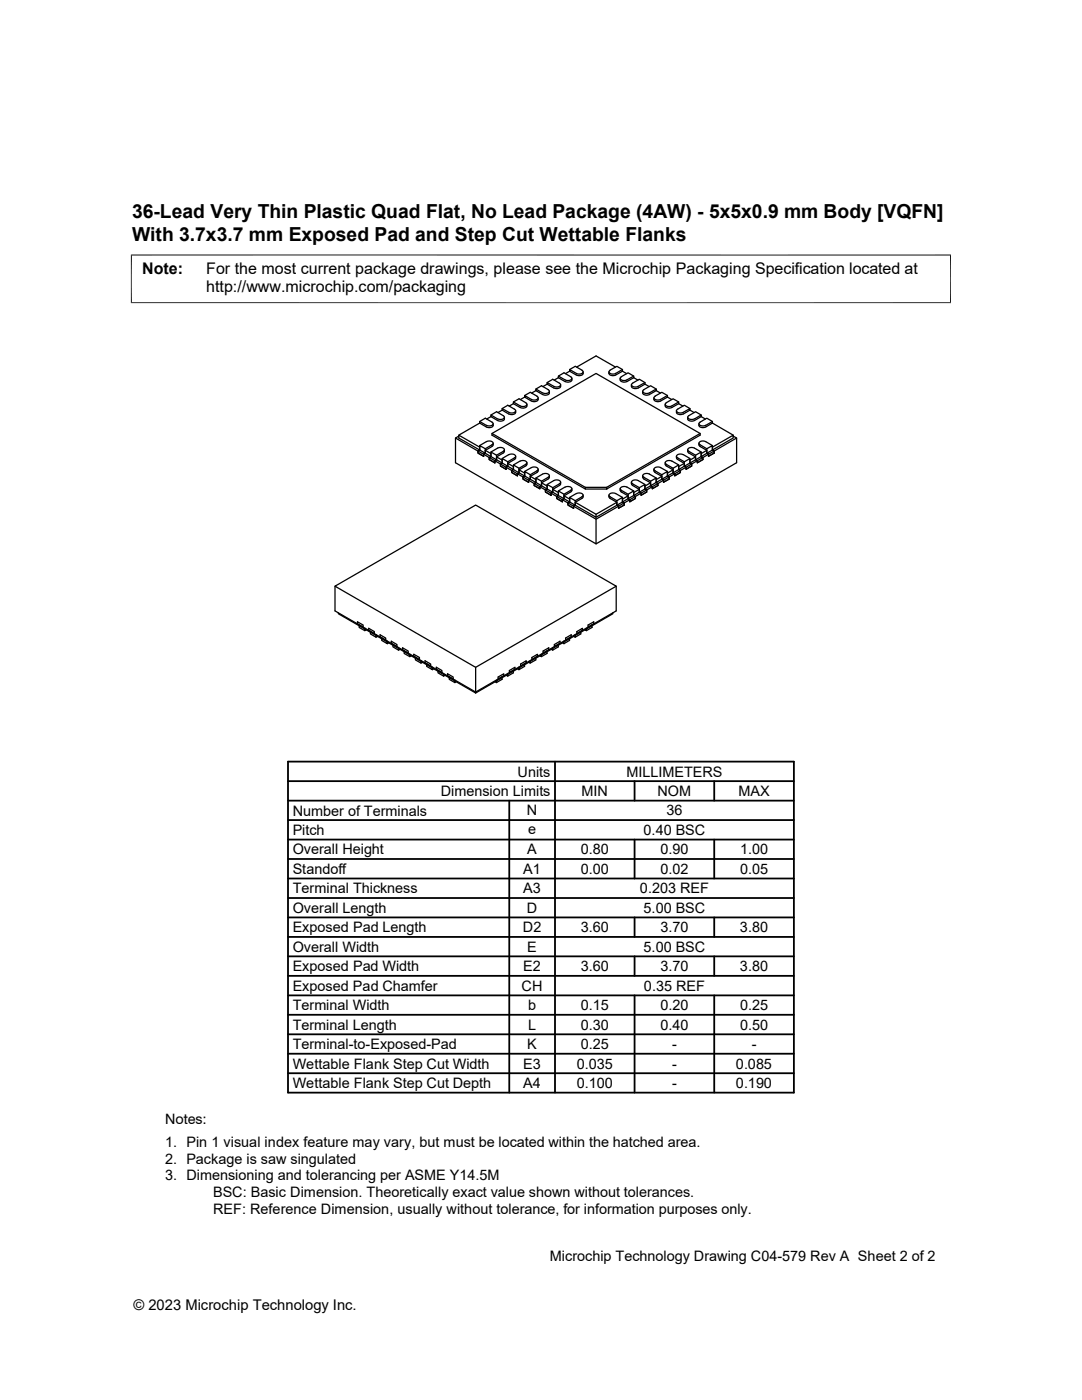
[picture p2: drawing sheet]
<svg xmlns="http://www.w3.org/2000/svg" width="216mm" height="279mm" viewBox="0 0 216 279" stroke-linecap="round" stroke-linejoin="round" font-family="sans-serif">
<g fill="none" stroke="#000" stroke-width=".25">
<path d="M104.7 78.9l1.1-.6 1.3 .8a.45 .45 0 0 1 .2 .6 .45 .45 0 0 1-.6 .1l-.7-.1M104.7 79.2l1.3 .8M104.7 79.2v-.3l1.3 .8M104.7 79.2l-.9 .5M106.9 77.6l1.2-.6 1.3 .8a.45 .45 0 0 1 .1 .6 .45 .45 0 0 1-.6 .1l-.6-.1M106.9 78l1.4 .7M106.9 78v-.4l1.4 .8M106.9 78l-.8 .4M107.4 79.4a.8 .8 0 0 1-.5 .8 .8 .8 0 0 1-.9-.2M109.2 76.7l1.3 .7M109.2 76.3l1.1-.6 1.3 .8a.45 .45 0 0 1 .2 .6 .45 .45 0 0 1-.6 .1l-.7-.1M109.2 76.7v-.4l1.3 .8"/>
<path d="M109.2 76.7l-.9 .5M109.6 78.1a.8 .8 0 0 1-.4 .8 .8 .8 0 0 1-.9-.2M111.4 75.4l1.4 .8M111.4 75.4v-.3l1.1-.7 1.4 .8a.45 .45 0 0 1 .1 .6 .45 .45 0 0 1-.6 .1l-.6-.1M111.4 75.1l1.4 .7M111.4 75.4l-.8 .5M111.9 76.8a.8 .8 0 0 1-.5 .8 .8 .8 0 0 1-.9-.2M113.7 74.1l1.3 .7M113.7 73.7l1.1-.6 1.3 .8a.45 .45 0 0 1 .2 .6 .45 .45 0 0 1-.6 .2l-.7-.2M113.7 74.1v-.4l1.3 .8M113.7 74.1l-.9 .5M114.1 75.5a.8 .8 0 0 1-.4 .8 .8 .8 0 0 1-.9-.2"/>
<path d="M116.4 74.2a.8 .8 0 0 1-.5 .8 .8 .8 0 0 1-.9-.2M121.7 73.9l1.4-.8 1.1 .6v.4M122.8 73.3l-3.9-2.3-3.8 2.3M123.7 75.5a.82 .82 0 0 0 .5 .8 .82 .82 0 0 0 .9-.2M124 75.2l1.3-.8 1.1 .7v.3M124.2 74.1l-1.3 .7a.82 .82 0 0 1-.9 .2 .82 .82 0 0 1-.5-.8M124.2 73.7l-1.3 .8a.77 .77 0 0 1-1.3-.4l.2-.2M124.2 74.1l.9 .5M126 76.8a.82 .82 0 0 0 .5 .7 .82 .82 0 0 0 .8-.1M126.2 76.5l1.4-.8 1.1 .6v.4M126.4 75.4l-1.3 .8M126.4 75.1l-1.3 .7a.77 .77 0 0 1-1.3-.4l.2-.2"/>
<path d="M126.4 75.4l.9 .5M128.2 78.1v.3M128.5 77.8a.45 .45 0 0 0-.2 .6 .45 .45 0 0 0 .6 .1l.7-.1 1.3-.8v.4M128.7 76.7l-1.4 .7M128.7 76.3l-1.4 .8a.77 .77 0 0 1-1.3-.5l.2-.1M128.7 76.7l.8 .5M130.5 79.4v.3M130.7 79.1l1.4-.8 1.1 .6v.3M130.9 78l-1.3 .7a.97 .97 0 0 1-1.4-.3M130.9 77.6l-1.1-.6-1.3 .8M130.9 78l.9 .4M133.2 79.2l-1.4 .8a.97 .97 0 0 1-1.3-.3"/>
<path d="M133.2 78.9l-1.4 .8a.77 .77 0 0 1-1.3-.5l.2-.1M133.2 79.2l.8 .5M90.9 87.4l4.5 2.6v.4l1.1 .7M91.5 87l-.6 .4v5l28 16.1v-4.9M91.5 86.8l4.2 2.4v.6l-.3 .2v.4l1.1 .7M95.7 84.4l1.3 .8M95.7 84.4v-.3l1.1-.6 1.4 .7a.45 .45 0 0 1 .1 .6 .45 .45 0 0 1-.6 .2l-.6-.1M95.7 84.1l1.3 .8M95.7 84.4l-4.2 2.4v.6l4.2 2.4-.3 .2 1.1 .7M96.5 90.7v.4M96.5 90.7l.3-.2-1.1-.7v-.9l1.1 .7v.9l1.2 .6v-.9l1.1 .6v1l1.1 .6-.3 .2 1.1 .7M96.5 90.7l1.1 .6v.4l1.1 .7"/>
<path d="M96.8 89.9v.6l-.3 .2v.4M96.8 89.9l1.2 .6v.6l-.4 .2v.4l1.1 .7M97 88.1l-1.3 .8M97.1 88.1a.77 .77 0 0 1 1.3 .5l-1.6 1M97.6 91.3l.4-.2 1.1 .7-.4 .1zM98 83.1l1.3 .8M98 83.1v-.3l1.1-.6 1.3 .8a.45 .45 0 0 1 .1 .6 .45 .45 0 0 1-.6 .1l-.6-.1M98 82.8l1.3 .8M98 83.1l-.9 .5M98.2 86.5l20.7-12 20.8 12v.3l-18.6 10.8h-4.3l-18.6-10.8zM98.2 86.5l18.6 10.8v.3M98.4 88.5l-.1 .5-1.5 .9"/>
<path d="M98.4 84.6a.8 .8 0 0 1-.4 .7 .8 .8 0 0 1-.9-.1M98.7 92.4v-.5l1.2 .7v.4l1.1 .7M99.1 91.2v.6l-.4 .1v.5M99.1 91.2l1.1 .6v.6l-.3 .2v.4l1.1 .7M99.3 89.4l-1.3 .8M99.3 89.4a.77 .77 0 0 1 1.3 .5l-.2 .2M100.2 81.9l1.3 .7M100.2 81.9v-.4l1.1-.6 1.4 .8a.45 .45 0 0 1 .1 .6 .45 .45 0 0 1-.6 .1l-.6-.1M100.2 81.5l1.3 .8M100.2 81.9l-.8 .4M100.4 90.1l-1.3 .7M100.6 83.3a.8 .8 0 0 1-.4 .7 .8 .8 0 0 1-.9-.1"/>
<path d="M100.6 89.7l-.1 .6-1.4 .9M101 93.3v.4M101 93.3l.3-.3-1.1-.6v-.9l1.1 .7v.8l1.1 .7-.3 .2 1.1 .7M101 93.3l1.1 .6v.4l1.1 .7M101.3 92.5v.5l-.3 .3v.4M101.3 92.5l1.1 .6v.6l-.3 .2v.4l1.1 .7M101.5 90.7l-1.3 .8M101.6 90.7a.77 .77 0 0 1 1.2 .5l-1.5 1M102.4 80.6l1.4 .7M102.4 80.6v-.4l1.2-.6 1.3 .8a.45 .45 0 0 1 .1 .6 .45 .45 0 0 1-.6 .1l-.6-.1M102.4 80.2l1.4 .8M102.4 80.6l-.8 .4"/>
<path d="M102.9 91.1l-.1 .5-1.5 .9M102.9 82a.8 .8 0 0 1-.5 .7 .8 .8 0 0 1-.8-.1M103.2 94.6v.4M103.2 94.6l.4-.2-1.2-.7v-.9l1.2 .7v.9l1.1 .6-.3 .2 1.1 .6M103.2 94.6l1.2 .6v.4l1.1 .6M103.6 93.8v.6l-.4 .2v.4M103.6 93.8l1.1 .6v.6l-.3 .2v.4l1.1 .6M103.8 92l-1.4 .8M103.8 92a.77 .77 0 0 1 1.3 .5l-1.5 1M105.1 92.4l-.1 .5-1.4 .9M105.1 80.7a.8 .8 0 0 1-.4 .7 .8 .8 0 0 1-.9-.1M105.5 95.8v.4"/>
<path d="M105.5 95.8l.3-.1-1.1-.7v-.9l1.1 .6v1l1.1 .6v-.9l1.2 .6v.9l1.1 .7v-.9l1.1 .6v.9l1.1 .7v-.9l1.1 .6v.9l1.2 .7v-.9l1.1 .6v.9l4.1 2.4v-.6l-4.1-2.4M105.5 95.8l1.1 .7v.4l1.1 .6M105.8 95.1v.6l-.3 .1v.4M105.8 95.1l1.1 .6v.6l-.3 .2v.4l1.1 .6M106 93.3l-1.3 .8M106 93.3a.77 .77 0 0 1 1.3 .5l-1.5 .9M106.6 96.5l.3-.2 1.2 .6-.4 .2zM107.4 93.6l-.1 .6-1.5 .9M107.7 97.5v-.4l1.1 .7v.4l1.2 .6M108.1 96.4v.5l-.4 .2v.4M108.1 96.4l1.1 .6v.6l-.4 .2v.4l1.2 .6M108.3 94.6l-1.4 .8"/>
<path d="M108.3 94.6a.77 .77 0 0 1 1.3 .5l-1.5 .9M108.8 97.8l.4-.2 1.1 .6-.3 .2zM109.6 94.9l-.1 .6-1.4 .9M110 98.8v-.4l1.1 .7v.4l1.1 .6M110.3 97.7v.5l-.3 .2v.4M110.3 97.7l1.1 .6v.6l-.3 .2v.4l1.1 .6M110.5 95.9l-1.3 .8M110.5 95.9a.77 .77 0 0 1 1.3 .5l-.2 .1M111.1 99.1l.3-.2 1.1 .6-.3 .2zM111.6 96.6l-1.3 .7M111.9 96.2l-.2 .6-1.4 .9M112.5 99v.5l-.3 .2v.4"/>
<path d="M112.5 99l1.2 .6v.6l-.4 .2v.4l1.1 .6M112.8 97.2l-1.4 .8M112.8 97.2a.77 .77 0 0 1 1.3 .5l-1.6 .9M114.1 97.5l-.1 .6-1.5 .9M115 98.5l-1.3 .8M115 98.5a.77 .77 0 0 1 1.3 .5l-1.5 .9M116.4 98.8l-.2 .6-1.4 .8M116.8 97.3h4.3M121.5 98.8v.4l.3 .3M121.7 99.1l1.4 .8M121.7 99.5l1.4 .7v.6l.3 .2v.4l1.1-.6M122.9 98.5a.77 .77 0 0 0-1.3 .5l.2 .1"/>
<path d="M122.9 98.5l1.3 .8M123.7 97.5l.1 .4 .2 .3M124 98.2l1.3 .8v.5l.4 .2v.4l1.1-.6M124 97.9l1.3 .7M125.1 97.2a.77 .77 0 0 0-1.3 .5l.2 .2M125.1 97.2l1.3 .8M125.3 99l-1.1 .6v.6l.3 .2v.4M126 96.2v.4l.2 .3M126.2 96.6l1.4 .7M126.2 96.9l1.4 .8v.5l.3 .2v.4l1.1-.6M126.2 96.5a.45 .45 0 0 1-.1-.6 .45 .45 0 0 1 .6-.1h.5l1.5 .9M126.8 99.1l-1.1 .6-.4-.2-1.1 .7v-.9l-1.1 .6v.9l-4.2 2.4"/>
<path d="M126.8 99.1v.4M126.8 99.5l-1.1 .6v-.4l-1.2 .7v.4M127.6 97.7l-1.2 .6v.6l.4 .2v.4M128.2 94.9v.4M128.2 95.2l.3 .4M128.5 95.6l1.3 .8v.5l.4 .2v.4l1.1-.6M128.5 95.2l1.3 .8M128.5 95.3a.45 .45 0 0 1-.2-.7 .45 .45 0 0 1 .6-.1l.6 .1 1.4 .8M129 97.8v.4M129 98.2l-1.1 .6v-.4l-1.1 .7M129 97.8l-1.1 .6-.3-.2-1.2 .7v-.9l-1.1 .6v.9l1.1-.6 .4 .2M129.8 96.4l-1.1 .6v.6l.3 .2v.4"/>
<path d="M130.5 93.6v.4M130.5 94l.2 .3M130.7 94l1.4 .7M130.7 94.3l1.4 .8v.6l.3 .1v.4l1.1-.6M130.7 94a.45 .45 0 0 1-.1-.6 .45 .45 0 0 1 .6-.2l.5 .1 1.5 .8M131.3 96.5v.4M131.3 96.9l-1.1 .6v-.4l-1.2 .7M131.3 96.5l-1.1 .6-.4-.2-1.1 .7v-.9l-1.1 .6v.9l1.1-.6 .3 .2M132.1 95.7l1.1-.7 .3 .2-1.1 .6zM132.1 95.1l-1.2 .6v.6l.4 .2v.4M132.7 92.4l.1 .4 .2 .2M132.9 92.7l1.4 .8"/>
<path d="M132.9 93l1.4 .8v.6l.3 .2v.4l1.2-.7M133 80.4a.45 .45 0 0 0-.2 .6 .45 .45 0 0 0 .6 .1h.5l1.5-.9v.4M133.5 95.6l-1.1 .6v-.4l-1.1 .7M134.1 92a.77 .77 0 0 0-1.3 .5l.2 .2M134.1 92l1.3 .8M134.3 93.8l-1.1 .6v.6l.3 .2v.4M135 91.1l.1 .5 1.4 .9v.5l.4 .3v.4l1.1-.7M135 82a.8 .8 0 0 0 .4 .7 .8 .8 0 0 0 .9-.1M135.4 80.2l-1.1-.6-1.4 .8M135.4 80.6l-1.3 .7a.8 .8 0 0 1-.9 .1 .8 .8 0 0 1-.5-.7M135.4 80.6l.9 .4M135.8 93.9v.4"/>
<path d="M135.8 94.3l-1.2 .7v-.4l-1.1 .6v.4M135.8 93.9l-1.2 .7-.3-.2-1.1 .6v-.9l-1.1 .6v1l-1.2 .6v-.9l-1.1 .6v.9l1.1-.6 .4 .2M136.5 93l1.2-.6 .3 .2-1.1 .7zM136.5 92.5l-1.1 .6v.6l.4 .2v.4M137.2 89.7l.2 .6 1.4 .9v.6l.3 .1v.5l1.2-.7M137.5 90.1a.45 .45 0 0 1-.2-.6 .45 .45 0 0 1 .6-.2l.5 .1 1.5 .8M137.5 90.1l1.3 .7M137.7 81.9l-1.4 .7M137.7 81.5l-1.2-.6-1.3 .8a.45 .45 0 0 0-.1 .6 .45 .45 0 0 0 .6 .1l.6-.1 1.4-.8v.4M137.7 91.5l-1.4-.8a.77 .77 0 0 0-1.3 .5l1.5 1M137.7 81.9l.8 .4M138 93l-1.1 .7v-.4l-1.1 .6"/>
<path d="M138.8 91.2l-1.1 .6v.6l.3 .2v.4M138.8 91.8l1.1-.7 .4 .2-1.2 .6zM139.5 88.5l.1 .5 1.4 .9v.6l.4 .2v.4l1.1-.7M139.7 86.5l-18.6 10.8v.3M139.9 83.1l-1.3 .8a.8 .8 0 0 1-.9 .1 .8 .8 0 0 1-.5-.7M139.9 82.8l-1.1-.6-1.3 .8a.45 .45 0 0 0-.2 .6 .45 .45 0 0 0 .6 .1l.7-.1 1.3-.8v.3M139.9 83.1l.9 .5M140.3 91.7l-1.2 .7v-.5l-1.1 .7v.4M141 89.9l-1.1 .6v.6l.4 .2v.4M141 90.5l1.2-.7 .3 .2-1.1 .7zM142.2 84.4v-.3l-1.2-.6-1.3 .7a.45 .45 0 0 0-.1 .6 .45 .45 0 0 0 .6 .2l.6-.1M142.2 84.4l-1.4 .8a.8 .8 0 0 1-.9 .1 .8 .8 0 0 1-.4-.7"/>
<path d="M142.2 84.1l-1.4 .8M142.2 84.4l4.1 2.4M142.2 88.9l-1.4-.8a.77 .77 0 0 0-1.3 .5l1.5 1M142.5 90.4v-.4l-.3-.2v-.6l4.1-2.4v.6l-4.1 2.4v-.9l-1.2 .7v.9l-1.1 .6v-.9l-1.1 .6v1l-1.1 .6v-.9l-1.2 .7v.8l-1.1 .7v-.9l-1.1 .7v.9l1.1-.7 .4 .2M142.5 90.4l-1.1 .7v-.4l-1.1 .6v.4M146.3 87l.7 .4v5l-28.1 16.1M147 87.4l-4.5 2.6v.4M66.8 117l28.1-16.2 28.1 16.2-28.1 16.2zM66.8 117v4.9l28.1 16.2v-4.9M112.2 100.1v-.4l1.1 .7v.4l1.1 .6M113.3 100.4l.4-.2 1.1 .6-.4 .2zM114.8 100.2v.6l-.4 .2v.4"/>
<path d="M123 117v4.9l-28.1 16.2v.2M123.1 100.8l1.1-.6 .3 .2-1.1 .6zM123.1 100.2l-4.2 2.4M124.5 100.8l-1.1 .6v-.4l-4.5 2.6-4.5-2.6v.4M67.5 122.3v.2l27.4 15.8M71.3 124.1l1.2 .6v.5l-1.2-.7zM71.7 124.7v.5l1.1 .7v-.6M73.1 125.7l-.3 .2M73.6 125.4l1.1 .6v.4l-1.1-.6zM73.9 126v.5l1.1 .7v-.6M75.3 127l-.3 .2M75.8 126.7l1.2 .6v.4l-1.2-.6z"/>
<path d="M76.2 127.3v.5l1.1 .7v-.6M77.6 128.3l-.3 .2M78.1 128l1.1 .6v.4l-1.1-.6zM78.4 128.6v.5l1.1 .7v-.6M79.8 129.6l-.3 .2M80.3 129.3l1.1 .6v.4l-1.1-.6zM80.6 129.9v.5l1.2 .6v-.5M82.1 130.9l-.3 .1M82.6 130.6l1.1 .6v.4l-1.1-.6zM82.9 131.2v.5l1.1 .6v-.5M84.3 132.2l-.3 .1M84.8 131.9l1.1 .6v.4l-1.1-.6z"/>
<path d="M85.1 132.5v.5l1.2 .6v-.5M86.6 133.5l-.3 .1M87.1 133.2l1.1 .6v.4l-1.1-.6zM87.4 133.8v.5l1.1 .6v-.5M88.8 134.8l-.3 .1M89.3 134.5l1.1 .6v.4l-1.1-.6zM89.6 135.1v.5l1.2 .6v-.5M91 136.1l-.2 .1M98.8 136.1l.3 .1M99.4 135.1l1.1-.6v.4l-1.1 .6zM100.2 135.1v.5l-1.1 .6v-.5M101 134.8l.3 .1"/>
<path d="M101.6 133.8l1.2-.6v.4l-1.2 .6zM102.4 133.8v.5l-1.1 .6v-.5M103.3 133.5l.2 .1M103.9 132.5l1.1-.6v.4l-1.1 .6zM104.7 132.5v.5l-1.2 .6v-.5M105.5 132.2l.3 .1M106.1 131.2l1.2-.6v.4l-1.2 .6zM106.9 131.2v.5l-1.1 .6v-.5M108 130.5v.5l-.2-.1M108.4 129.9l1.1-.6v.4l-1.1 .6zM109.2 129.9v.5l-1.2 .6M110.3 129.2v.6l-.3-.2"/>
<path d="M110.6 128.6l1.1-.6v.4l-1.1 .6zM111.4 128.6v.5l-1.1 .7M112.5 127.9v.6l-.3-.2M112.9 127.3l1.1-.6v.4l-1.1 .6zM113.6 127.3v.5l-1.1 .7M114.5 127l.3 .2M115.1 126l1.1-.6v.4l-1.1 .6zM115.9 126v.5l-1.1 .7v-.6M117 125.3v.6l-.3-.2M117.3 124.7l1.2-.6v.4l-1.2 .7zM118.1 124.7v.5l-1.1 .7M122.3 122.3v.2l-27.4 15.8"/>
</g>
<g fill="none" stroke="#000" stroke-width=".36">
<path d="M57.5 159.8h100.9M57.5 155.9h100.9M57.5 152h100.9v66.1h-100.9zM101.6 159.8v58.3M110.7 152v66.1M126.6 155.9v3.9M142.5 155.9v3.9M57.5 171.4h100.9M57.5 167.6h100.9M57.5 163.7h100.9M57.5 179.2h100.9M57.5 175.3h100.9"/>
<path d="M126.6 167.6v7.7M142.5 167.6v7.7M57.5 183.1h100.9M57.5 190.9h100.9M57.5 187h100.9M57.5 194.8h100.9M57.5 198.6h100.9M126.6 190.9v3.9M126.6 183.1v3.9M126.6 198.6v19.5M142.5 190.9v3.9M142.5 183.1v3.9"/>
<path d="M142.5 198.6v19.5M57.5 202.5h100.9M57.5 210.3h100.9M57.5 206.4h100.9M57.5 214.2h100.9"/>
</g>
<path d="M26.1 50.9h163.7M26.2 50.8v9.7M189.7 50.8v9.7M26.1 60.4h163.7" fill="none" stroke="#000" stroke-width=".2"/>
<g font-size="3.9">
<text x="26.4" y="43.5">36-Lead Very Thin Plastic Quad Flat, No Lead Package (4AW) - 5x5x0.9 mm Body [VQFN]</text>
<text x="26.4" y="48.1">With 3.7x3.7 mm Exposed Pad and Step Cut Wettable Flanks</text>
</g>
<g font-size="3.2">
<text x="28.4" y="54.7">Note:</text>
<text x="41.1" y="58.3">http://www.microchip.com/packaging</text>
<text x="41.1" y="54.7">For the most current package drawings, please see the Microchip Packaging Specification located at</text>
</g>
<g font-size="2.9">
<text x="103.3" y="155">Units</text>
<text x="125" y="155">MILLIMETERS</text>
<text x="87.9" y="158.9">Dimension Limits</text>
<text x="116.1" y="158.9">MIN</text>
<text x="131.2" y="158.9">NOM</text>
<text x="147.3" y="158.9">MAX</text>
<text x="58.4" y="162.8">Number of Terminals</text>
<text x="58.4" y="166.6">Pitch</text>
<text x="105.1" y="162.8">N</text>
<text x="105.4" y="166.3">e</text>
<text x="128.4" y="166.6">0.40 BSC</text>
<text x="133" y="162.8">36</text>
<text x="58.4" y="170.5">Overall Height</text>
<text x="105.2" y="170.5">A</text>
<text x="115.9" y="170.5">0.80</text>
<text x="131.8" y="170.5">0.90</text>
<text x="147.7" y="170.5">1.00</text>
<text x="58.4" y="178.3">Terminal Thickness</text>
<text x="58.4" y="174.4">Standoff</text>
<text x="104.4" y="174.4">A1</text>
<text x="104.4" y="178.3">A3</text>
<text x="115.9" y="174.4">0.00</text>
<text x="127.7" y="178.3">0.203 REF</text>
<text x="131.8" y="174.4">0.02</text>
<text x="147.7" y="174.4">0.05</text>
<text x="58.4" y="182.2">Overall Length</text>
<text x="105.1" y="182.2">D</text>
<text x="128.4" y="182.2">5.00 BSC</text>
<text x="58.4" y="189.9">Overall Width</text>
<text x="58.4" y="186.1">Exposed Pad Length</text>
<text x="104.4" y="186.1">D2</text>
<text x="105.2" y="189.9">E</text>
<text x="115.9" y="186.1">3.60</text>
<text x="128.4" y="189.9">5.00 BSC</text>
<text x="131.8" y="186.1">3.70</text>
<text x="147.7" y="186.1">3.80</text>
<text x="58.4" y="197.7">Exposed Pad Chamfer</text>
<text x="58.4" y="193.8">Exposed Pad Width</text>
<text x="104.1" y="197.7">CH</text>
<text x="104.4" y="193.8">E2</text>
<text x="115.9" y="193.8">3.60</text>
<text x="128.5" y="197.7">0.35 REF</text>
<text x="131.8" y="193.8">3.70</text>
<text x="147.7" y="193.8">3.80</text>
<text x="58.4" y="201.6">Terminal Width</text>
<text x="105.4" y="201.6">b</text>
<text x="115.9" y="201.6">0.15</text>
<text x="131.8" y="201.6">0.20</text>
<text x="147.7" y="201.6">0.25</text>
<text x="58.4" y="205.5">Terminal Length</text>
<text x="58.4" y="209.4">Terminal-to-Exposed-Pad</text>
<text x="105.2" y="209.4">K</text>
<text x="105.4" y="205.5">L</text>
<text x="115.9" y="205.5">0.30</text>
<text x="115.9" y="209.4">0.25</text>
<text x="131.8" y="205.5">0.40</text>
<text x="134.1" y="209.4">-</text>
<text x="147.7" y="205.5">0.50</text>
<text x="150" y="209.4">-</text>
<text x="58.4" y="213.3">Wettable Flank Step Cut Width</text>
<text x="104.4" y="213.3">E3</text>
<text x="115.1" y="213.3">0.035</text>
<text x="134.1" y="213.3">-</text>
<text x="146.9" y="213.3">0.085</text>
<text x="58.4" y="217.1">Wettable Flank Step Cut Depth</text>
<text x="104.4" y="217.1">A4</text>
<text x="115.1" y="217.1">0.100</text>
<text x="134.1" y="217.1">-</text>
<text x="146.9" y="217.1">0.190</text>
<text x="32.9" y="224.4">Notes:</text>
<text x="32.9" y="229">1. Pin 1 visual index feature may vary, but must be located within the hatched area.</text>
<text x="32.9" y="232.3">2. Package is saw singulated</text>
<text x="32.9" y="235.6">3. Dimensioning and tolerancing per ASME Y14.5M</text>
<text x="42.5" y="238.9">BSC: Basic Dimension. Theoretically exact value shown without tolerances.</text>
<text x="42.5" y="242.2">REF: Reference Dimension, usually without tolerance, for information purposes only.</text>
<text x="109.7" y="251.7">Microchip Technology Drawing C04-579 Rev A Sheet 2 of 2</text>
<text x="26.6" y="261.3">© 2023 Microchip Technology Inc.</text>
</g>
</svg>
